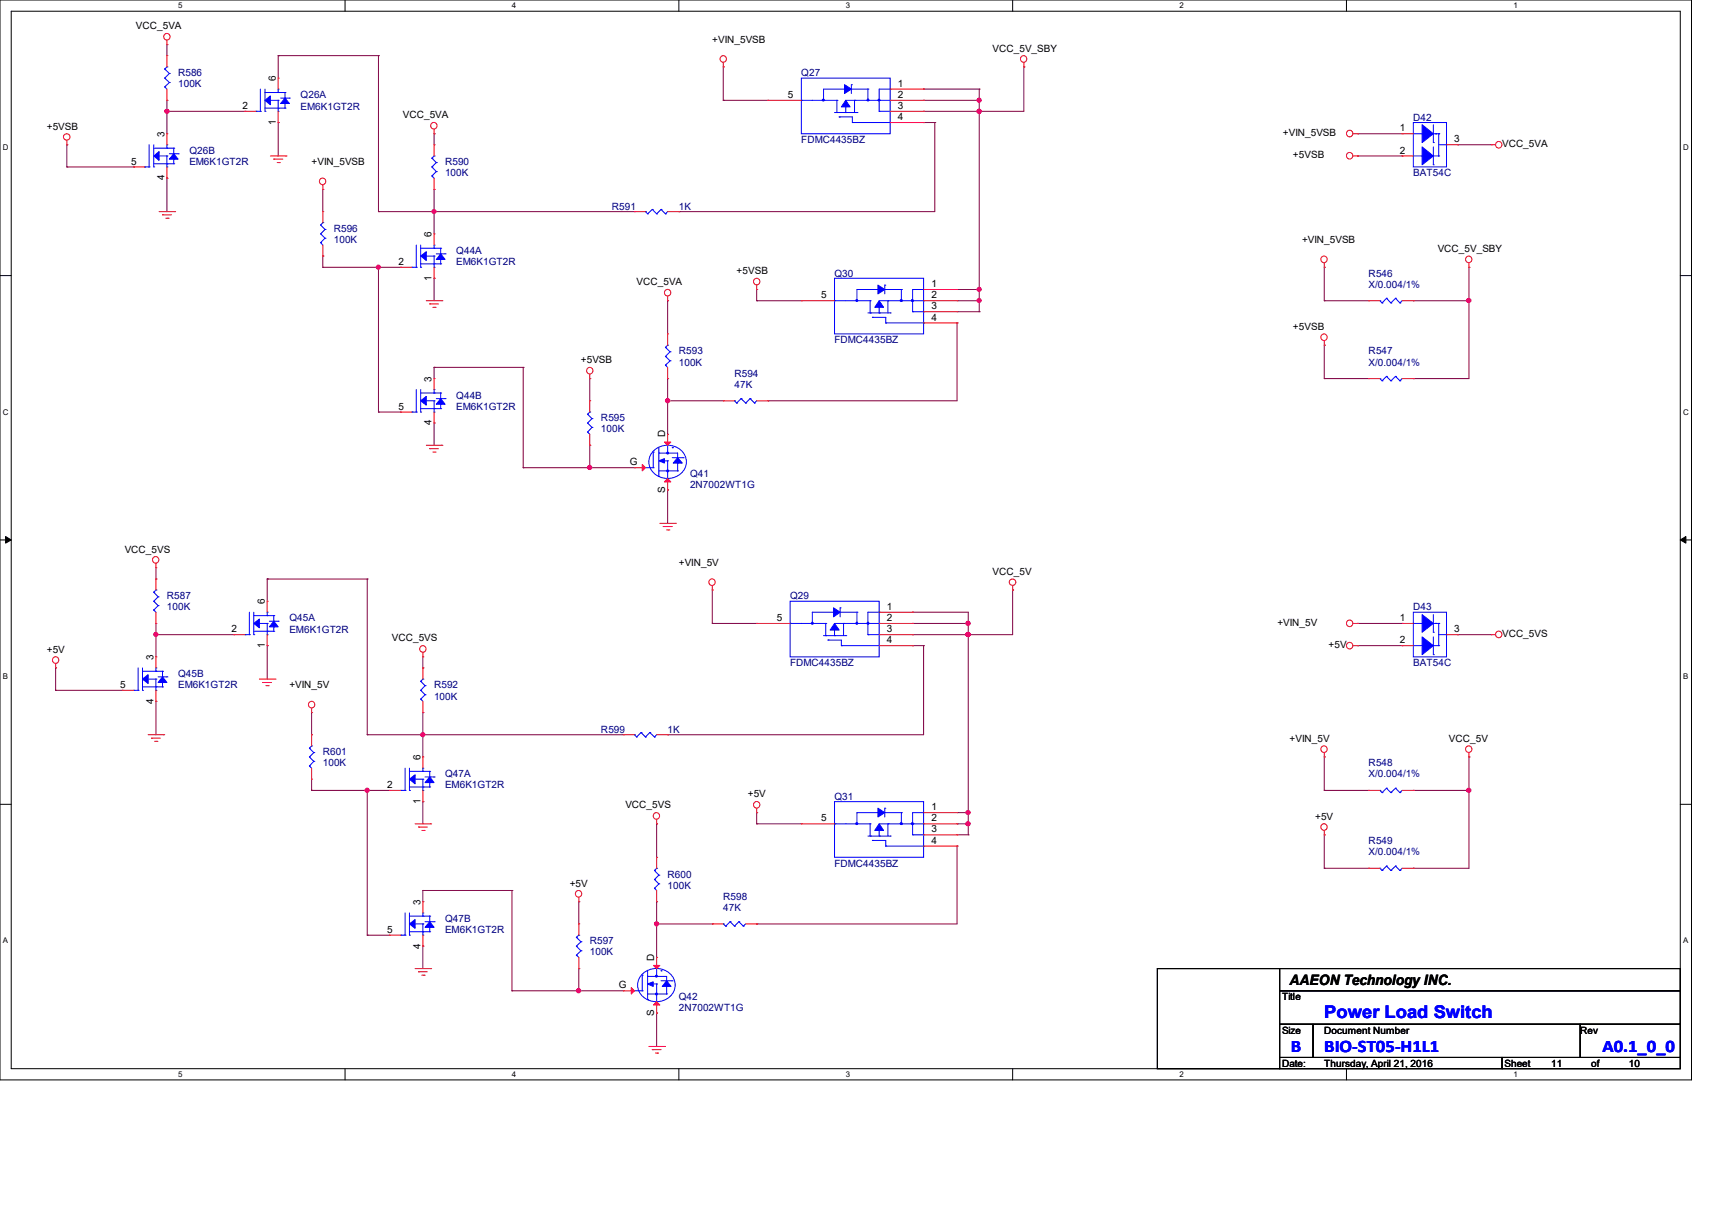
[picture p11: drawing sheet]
<svg xmlns="http://www.w3.org/2000/svg" width="297mm" height="210mm" viewBox="0 0 297 210" stroke-linecap="round" stroke-linejoin="round" font-family="sans-serif">
<path d="M0 0h293.5v187.3h-293.5zM1.9 1.9h289.6v183.4h-289.6z" fill="none" stroke="#000" stroke-width=".17"/>
<g fill="#fff">
<path d="M30.9 .2h.8v1.5h-.8z"/>
<path d="M30.9 185.5h.8v1.6h-.8z"/>
</g>
<path d="M59.9 0v1.9M59.9 185.3v2" fill="none" stroke="#000" stroke-width=".17"/>
<g fill="#fff">
<path d="M88.8 .2h.8v1.5h-.8z"/>
<path d="M88.8 185.5h.8v1.6h-.8z"/>
</g>
<path d="M117.8 0v1.9M117.8 185.3v2" fill="none" stroke="#000" stroke-width=".17"/>
<g fill="#fff">
<path d="M146.7 .2h.8v1.5h-.8z"/>
<path d="M146.7 185.5h.8v1.6h-.8z"/>
</g>
<path d="M175.7 0v1.9M175.7 185.3v2" fill="none" stroke="#000" stroke-width=".17"/>
<g fill="#fff">
<path d="M204.6 .2h.8v1.5h-.8z"/>
<path d="M204.6 185.5h.8v1.6h-.8z"/>
</g>
<path d="M233.6 0v1.9M233.6 185.3v2" fill="none" stroke="#000" stroke-width=".17"/>
<g fill="#fff">
<path d="M262.6 .2h.7v1.5h-.7z"/>
<path d="M262.6 185.5h.7v1.6h-.7z"/>
<path d="M.5 24.8h1v1.6h-1z"/>
<path d="M292 24.8h1v1.6h-1z"/>
<path d="M.5 70.7h1v1.5h-1z"/>
<path d="M292 70.7h1v1.5h-1z"/>
</g>
<path d="M0 47.8h1.9M291.5 47.8h2" fill="none" stroke="#000" stroke-width=".17"/>
<g fill="#fff">
<path d="M.5 116.5h.9v1.6h-.9z"/>
<path d="M292 116.5h.9v1.6h-.9z"/>
</g>
<path d="M0 93.6h1.9M291.5 93.6h2" fill="none" stroke="#000" stroke-width=".17"/>
<path d="M1 93l.9 .6-.9 .6zM291.5 93.6l1-.6v1.2z" fill="#000" stroke="#000" stroke-width=".17"/>
<g fill="#fff">
<path d="M.5 162.4h.9v1.5h-.9z"/>
<path d="M292 162.4h.9v1.5h-.9z"/>
</g>
<path d="M0 139.5h1.9M291.5 139.5h2M200.8 168h21.2v17.3h-21.2zM222 168h69.5v3.8h-69.5zM222 171.8h69.5v5.8h-69.5zM222 177.6h5.8v5.8h-5.8zM227.8 177.6h46.4v5.8h-46.4zM274.2 177.6h17.3v5.8h-17.3zM222 183.4h38.6v1.9h-38.6zM260.6 183.4h30.9v1.9h-30.9z" fill="none" stroke="#000" stroke-width=".17"/>
<g fill="none" stroke="#800040" stroke-width=".17">
<path d="M29 7.7h.1M29 19.3h.1M29 17.4h.1M29 7.7v2M29 17.4v5.8M29 19.3h13.5M48.3 9.7h.1M48.3 9.7v3.8M48.3 9.7h17.4M65.7 9.7h.1M65.7 9.7v27M125.5 17.4h.1"/>
<path d="M125.5 11.6h.1M125.5 17.4h7.7M125.5 11.6v5.8M160.2 15.5h.1M160.2 17.4h.1M160.2 19.3h.1M160.2 15.5h9.7M160.2 17.4h9.7M169.9 19.3h.1M169.9 17.4h.1M169.9 15.5h.1M169.9 15.5v38.6"/>
<path d="M177.6 11.6h.1M177.6 11.6v7.7h-17.4M11.6 25.1h.1M11.6 29h.1M11.6 25.1v3.9M11.6 29h11.6M29 30.9h.1M29 30.9v5.8M48.3 21.3h.1M48.3 21.3v5.8M56 32.9h.1M56 32.9v3.8"/>
<path d="M65.7 36.7h.1M65.7 36.7h44.4M75.3 36.7h.1M75.3 32.9h.1M75.3 23.2h.1M75.3 23.2v1.9M75.3 32.9v7.7M117.8 36.7h.1M160.2 21.3h.1M160.2 21.3h2M162.2 21.3h.1M162.2 21.3v15.4h-44.4"/>
<path d="M235.5 23.2h.1M235.5 27.1h.1M235.5 23.2h7.7M235.5 27.1h7.7M252.9 25.1h.1M252.9 25.1h5.8M56 46.4h.1M56 44.4h.1M56 46.4h13.5M56 44.4v2M65.7 46.4h.1M65.7 46.4v25.1"/>
<path d="M75.3 48.3h.1M75.3 48.3v3.9M115.8 52.2h.1M115.8 52.2v5.7M131.3 52.2h.1M131.3 50.2h.1M131.3 52.2h7.7M131.3 50.2v2M166 56h.1M166 56v13.5h-32.8M166 52.2h3.9M166 54.1h3.9"/>
<path d="M166 50.2h3.9M169.9 52.2h.1M169.9 54.1h.1M169.9 50.2h.1M229.7 46.4h.1M229.7 52.2h.1M229.7 59.9h.1M229.7 52.2h7.7M229.7 46.4v5.8M229.7 59.9v5.8M245.2 52.2h.1M245.2 52.2h9.6"/>
<path d="M254.8 52.2h.1M254.8 46.4h.1M254.8 46.4v19.3h-9.6M65.7 71.5h.1M65.7 71.5h3.8M75.3 73.4h.1M75.3 63.7h.1M75.3 63.7v2M75.3 73.4v3.8M75.3 63.7h15.5M90.8 63.7h.1M90.8 63.7v17.4"/>
<path d="M102.3 77.2h.1M102.3 65.7h.1M102.3 65.7v3.8M102.3 77.2v3.9M115.8 65.7h.1M115.8 69.5h.1M115.8 65.7v9.6M115.8 69.5h9.7M133.2 69.5h.1M229.7 65.7h.1M229.7 65.7h7.7M245.2 65.7h.1"/>
<path d="M27.1 98.5v1.9M90.8 81.1h.1M90.8 81.1h19.3M102.3 81.1h.1M115.8 85h.1M115.8 85v5.8M9.7 115.8h.1M9.7 119.7h.1M9.7 115.8v3.9M9.7 119.7h11.6M27.1 100.4h.1M27.1 110.1h.1"/>
<path d="M27.1 108.1v5.8M27.1 110.1h13.5M46.4 100.4h.1M46.4 112h.1M46.4 100.4v3.9M46.4 112v5.8M46.4 100.4h17.3M63.7 100.4h.1M63.7 100.4v27M73.4 115.8h.1M73.4 113.9v1.9M123.6 108.1h.1"/>
<path d="M123.6 102.3h.1M123.6 108.1h7.7M123.6 102.3v5.8M158.3 106.2h.1M158.3 108.1h.1M158.3 110.1h.1M158.3 112h.1M158.3 106.2h9.7v38.6M158.3 108.1h9.7M158.3 112h1.9M160.2 112h.1M160.2 112v15.4h-44.4"/>
<path d="M168 110.1h.1M168 108.1h.1M175.7 102.3h.1M175.7 102.3v7.8h-17.4M235.5 108.1h.1M235.5 112h.1M235.5 108.1h7.7M235.5 112h7.7M252.9 110.1h.1M252.9 110.1h5.8M27.1 121.6h.1M27.1 121.6v5.8"/>
<path d="M54.1 137.1h.1M54.1 123.6h.1M54.1 137.1h13.5M54.1 123.6v3.8M54.1 135.1v2M63.7 127.4h.1M63.7 137.1h.1M63.7 127.4h44.4M63.7 137.1v25.1M73.4 127.4h.1M73.4 139h.1M73.4 123.6h.1"/>
<path d="M73.4 123.6v7.7M73.4 139v3.9M115.8 127.4h.1M229.7 131.3h.1M229.7 137.1h.1M229.7 131.3v5.8M229.7 137.1h7.7M245.2 137.1h.1M245.2 137.1h9.6M254.8 137.1h.1M254.8 131.3h.1M254.8 131.3v19.3h-9.6"/>
<path d="M73.4 156.4h.1M73.4 154.4h.1M73.4 154.4v2M73.4 154.4h15.4M88.8 154.4h.1M88.8 154.4v17.4M100.4 156.4h.1M100.4 156.4v3.8M113.9 156.4h.1M113.9 142.9h.1M113.9 142.9v5.8M113.9 156.4v9.6"/>
<path d="M131.3 142.9h.1M131.3 140.9h.1M131.3 140.9v2M131.3 142.9h7.7M166 146.7h.1M166 142.9h.1M166 146.7v13.5h-34.7M166 142.9h2M166 144.8h2M166 140.9h2M168 142.9h.1M168 144.8h.1"/>
<path d="M168 140.9h.1M229.7 150.6h.1M229.7 144.8h.1M229.7 144.8v5.8M229.7 150.6h7.7M245.2 150.6h.1M63.7 162.2h.1M63.7 162.2h3.9M73.4 164.1h.1M73.4 164.1v3.9M88.8 171.8h.1M88.8 171.8h19.3"/>
<path d="M100.4 168h.1M100.4 171.8h.1M100.4 168v3.8M113.9 175.7h.1M113.9 160.2h.1M113.9 175.7v5.8M113.9 160.2h9.7M131.3 160.2h.1"/>
</g>
<g fill="#f0f" stroke="#f0f" stroke-width=".17">
<circle cx="29" cy="19.3" r=".37"/>
<circle cx="65.6" cy="46.3" r=".36"/>
<circle cx="115.8" cy="69.5" r=".37"/>
<circle cx="169.9" cy="52.1" r=".36"/>
<circle cx="75.3" cy="36.7" r=".36"/>
<circle cx="169.9" cy="19.3" r=".36"/>
<circle cx="169.9" cy="17.4" r=".36"/>
<circle cx="102.3" cy="81.1" r=".36"/>
<circle cx="254.8" cy="52.1" r=".37"/>
<circle cx="27" cy="110" r=".36"/>
<circle cx="63.7" cy="137.1" r=".36"/>
<circle cx="113.9" cy="160.2" r=".36"/>
<circle cx="167.9" cy="142.9" r=".37"/>
<circle cx="73.3" cy="127.4" r=".36"/>
<circle cx="167.9" cy="108.1" r=".37"/>
<circle cx="167.9" cy="110" r=".37"/>
<circle cx="100.4" cy="171.8" r=".37"/>
<circle cx="254.8" cy="137.1" r=".37"/>
<circle cx="169.9" cy="50.2" r=".36"/>
<circle cx="167.9" cy="140.9" r=".37"/>
</g>
<g fill="none" stroke="#f00" stroke-width=".17">
<path d="M29 7.7h.1M29 17.4h.1M29 9.7h.1M29 7v.7M29 9.7v1.9M29 15.5v1.9M42.5 19.3h.1M42.5 19.3h1.9M48.3 13.5h.1M48.3 13.5v2M48.3 19.3v2M125.5 11.6h.1"/>
<path d="M125.5 10.8v.8M133.2 17.4h.1M133.2 17.4h5.8M154.4 19.3h5.8M154.4 15.5h5.8M154.4 17.4h5.8M160.2 15.5h.1M160.2 17.4h.1M160.2 19.3h.1M177.6 11.6h.1M177.6 10.8v.8M11.6 25.1h.1"/>
<path d="M11.6 24.3v.8M23.2 29h.1M23.2 29h1.9M27.6 36.7h2.7M28.2 37.3h.1M28.2 37.3h1.6M28.8 37.8h.4M29 23.2h.1M29 30.9h.1M29 23.2v1.9M29 29v1.9M29.2 37.8h.1"/>
<path d="M30.3 36.7h.1M46.9 27.1h2.7M47.5 27.6h.1M47.5 27.6h1.6M48.1 28.2h.4M48.3 21.3h.1M48.5 28.2h.1M49.6 27.1h.1M56 32.9h.1M56 36.7h.1M56 32v.9M56 36.7v1.9"/>
<path d="M75.3 23.2h.1M75.3 32.9h.1M75.3 25.1h.1M75.3 22.4v.8M75.3 25.1v2M75.3 30.9v2M110.1 36.7h.1M110.1 36.7h1.9M115.8 36.7h2M117.8 36.7h.1M154.4 21.3h5.8M160.2 21.3h.1"/>
<path d="M234.7 27.1h.8M234.7 23.2h.8M235.5 23.2h.1M235.5 27.1h.1M243.2 23.2h.1M243.2 27.1h.1M243.2 27.1h2M243.2 23.2h2M251 25.1h1.9M252.9 25.1h.1M258.7 25.1h.1M258.7 25.1h.8"/>
<path d="M56 44.4h.1M56 42.5v1.9M69.5 46.4h.1M69.5 46.4h2M74 52.2h2.7M74.5 52.7h.1M74.5 52.7h1.6M75.1 53.3h.4M75.3 40.6h.1M75.3 48.3h.1M75.3 40.6v1.9M75.3 46.4v1.9"/>
<path d="M75.5 53.3h.1M76.7 52.2h.1M115.8 52.2h.1M115.8 57.9h.1M115.8 51.4v.8M115.8 57.9v2M131.3 50.2h.1M131.3 49.4v.8M139 52.2h.1M139 52.2h5.8M160.2 52.2h5.8M160.2 50.2h5.8"/>
<path d="M160.2 54.1h5.8M160.2 56h5.8M166 50.2h.1M166 52.2h.1M166 54.1h.1M166 56h.1M229.7 46.4h.1M229.7 59.9h.1M229.7 45.6v.8M229.7 59.1v.8M237.4 52.2h.1M237.4 52.2h2"/>
<path d="M243.2 52.2h2M245.2 52.2h.1M254.8 46.4h.1M254.8 45.6v.8M69.5 71.5h.1M69.5 71.5h2M74 77.2h2.7M74.5 77.8h.1M74.5 77.8h1.6M75.1 78.4h.4M75.3 65.7h.1M75.3 73.4h.1"/>
<path d="M75.3 65.7v1.9M75.3 71.5v1.9M75.5 78.4h.1M76.7 77.2h.1M102.3 65.7h.1M102.3 77.2h.1M102.3 69.5h.1M102.3 64.9v.8M102.3 69.5v2M102.3 75.3v1.9M115.8 65.7h.1M115.8 75.3h.1"/>
<path d="M115.8 63.7v2M115.8 75.3v1.9M125.5 69.5h.1M125.5 69.5h1.9M131.3 69.5h1.9M133.2 69.5h.1M237.4 65.7h.1M237.4 65.7h2M243.2 65.7h2M245.2 65.7h.1M27.1 98.5h.1M27.1 97.7v.8"/>
<path d="M110.1 81.1h.1M110.1 81.1h1.9M114.5 90.8h2.7M115.1 91.3h.1M115.1 91.3h1.5M115.7 91.9h.3M115.8 85h.1M115.8 83v2M116 91.9h.1M117.2 90.8h.1M9.7 115.8h.1M9.7 115.1v.7"/>
<path d="M21.3 119.7h.1M21.3 119.7h1.9M27.1 113.9h.1M27.1 108.1h.1M27.1 100.4h.1M27.1 100.4v1.9M27.1 106.2v1.9M27.1 113.9v1.9M27.1 119.7v1.9M40.6 110.1h.1M40.6 110.1h1.9M45 117.8h2.7"/>
<path d="M45.6 118.4h.1M45.6 118.4h1.5M46.1 118.9h.4M46.4 104.3h.1M46.4 112h.1M46.4 104.3v1.9M46.4 110.1v1.9M46.5 118.9h.1M47.7 117.8h.1M73.4 113.9h.1M73.4 115.8h.1M73.4 113.2v.7"/>
<path d="M73.4 115.8v2M123.6 102.3h.1M123.6 101.6v.7M131.3 108.1h.1M131.3 108.1h5.8M152.5 110.1h5.8M152.5 108.1h5.8M152.5 112h5.8M152.5 106.2h5.8M158.3 106.2h.1M158.3 108.1h.1M158.3 110.1h.1"/>
<path d="M158.3 112h.1M175.7 102.3h.1M175.7 101.6v.7M234.7 108.1h.8M234.7 112h.8M235.5 108.1h.1M235.5 112h.1M243.2 108.1h.1M243.2 112h.1M243.2 108.1h2M243.2 112h2M251 110.1h1.9"/>
<path d="M252.9 110.1h.1M258.7 110.1h.1M258.7 110.1h.8M25.7 127.4h2.7M26.3 128h.1M26.3 128h1.5M26.8 128.6h.4M27.1 121.6h.1M27.2 128.6h.1M28.4 127.4h.1M54.1 123.6h.1M54.1 135.1h.1"/>
<path d="M54.1 127.4h.1M54.1 122.8v.8M54.1 127.4v2M54.1 133.2v1.9M67.6 137.1h.1M67.6 137.1h1.9M73.4 123.6h.1M73.4 131.3h.1M73.4 139h.1M73.4 121.6v2M73.4 131.3v1.9M73.4 137.1v1.9"/>
<path d="M108.1 127.4h.1M108.1 127.4h2M113.9 127.4h1.9M115.8 127.4h.1M229.7 131.3h.1M229.7 130.5v.8M237.4 137.1h.1M237.4 137.1h2M243.2 137.1h2M245.2 137.1h.1M254.8 131.3h.1M254.8 130.5v.8"/>
<path d="M72 142.9h2.7M72.6 143.4h.1M72.6 143.4h1.5M73.2 144h.4M73.4 156.4h.1M73.4 156.4v1.9M73.6 144h.1M74.7 142.9h.1M100.4 156.4h.1M100.4 155.6v.8M113.9 142.9h.1M113.9 156.4h.1"/>
<path d="M113.9 148.7h.1M113.9 142.1v.8M113.9 148.7v1.9M113.9 154.4v2M131.3 140.9h.1M131.3 140.2v.7M139 142.9h.1M139 142.9h5.8M160.2 142.9h5.8M160.2 140.9h5.8M160.2 144.8h5.8M160.2 146.7h5.8"/>
<path d="M166 140.9h.1M166 142.9h.1M166 144.8h.1M166 146.7h.1M229.7 144.8h.1M229.7 144v.8M237.4 150.6h.1M237.4 150.6h2M243.2 150.6h2M245.2 150.6h.1M67.6 162.2h.1M67.6 162.2h1.9"/>
<path d="M72 168h2.7M72.6 168.5h.1M72.6 168.5h1.5M73.2 169.1h.4M73.4 164.1h.1M73.4 162.2v1.9M73.6 169.1h.1M74.7 168h.1M100.4 168h.1M100.4 160.2h.1M100.4 160.2v2M100.4 166v2"/>
<path d="M108.1 171.8h.1M108.1 171.8h2M113.9 166h.1M113.9 175.7h.1M113.9 166v2M113.9 173.7v2M123.6 160.2h.1M123.6 160.2h1.9M129.4 160.2h1.9M131.3 160.2h.1M112.6 181.5h2.7M113.2 182h.1"/>
<path d="M113.2 182h1.5M113.7 182.6h.4M114.1 182.6h.1M115.3 181.5h.1"/>
<circle cx="28.9" cy="6.4" r=".56"/>
<circle cx="125.5" cy="10.2" r=".56"/>
<circle cx="177.6" cy="10.2" r=".56"/>
<circle cx="11.6" cy="23.7" r=".56"/>
<circle cx="56" cy="31.5" r=".56"/>
<circle cx="75.3" cy="21.8" r=".56"/>
<circle cx="234.1" cy="23.2" r=".56"/>
<circle cx="234.1" cy="27" r=".56"/>
<circle cx="260" cy="25.1" r=".56"/>
<circle cx="115.8" cy="50.8" r=".56"/>
<circle cx="131.3" cy="48.8" r=".56"/>
<circle cx="229.7" cy="45" r=".56"/>
<circle cx="229.7" cy="58.5" r=".56"/>
<circle cx="254.8" cy="45" r=".56"/>
<circle cx="102.3" cy="64.3" r=".56"/>
<circle cx="27" cy="97.1" r=".56"/>
<circle cx="9.6" cy="114.5" r=".56"/>
<circle cx="73.4" cy="112.5" r=".56"/>
<circle cx="123.5" cy="101" r=".56"/>
<circle cx="175.7" cy="101" r=".56"/>
<circle cx="234.1" cy="108.1" r=".56"/>
<circle cx="234.1" cy="112" r=".56"/>
<circle cx="260" cy="110" r=".56"/>
<circle cx="54" cy="122.2" r=".56"/>
<circle cx="131.3" cy="139.6" r=".56"/>
<circle cx="229.7" cy="129.9" r=".56"/>
<circle cx="254.8" cy="129.9" r=".56"/>
<circle cx="100.4" cy="155" r=".56"/>
<circle cx="113.9" cy="141.5" r=".56"/>
<circle cx="229.7" cy="143.4" r=".56"/>
</g>
<g fill="none" stroke="#00f" stroke-width=".17">
<path d="M28.6 12h.1M28.6 15.1h.1M28.6 13.5h.1M28.6 12l.8 .7M28.6 15.1l.4 .4M28.6 13.5l.8 .8M29 11.6h.1M29 11.6l-.4 .4M29.4 14.3h.1M29.4 12.7h.1M29.4 14.3l-.8 .8M29.4 12.7l-.8 .8"/>
<path d="M44.4 19.3h.1M44.4 19.3h.8M45.2 19.3h.1M45.2 15.5v3.8M46 19.3h.1M46 15.5v3.8M46 16h3.4M46 18.8h3.4M46.9 17.4h1.4M48.3 16h.1M48.3 18.8h.1M48.3 17.4h.1"/>
<path d="M48.3 19.3h.1M48.3 15.5h.1M48.3 15.5v.5M48.3 17.4v1.9M48.7 17h1.5M49.4 18.8h.1M49.4 17.9h.1M49.4 16h.1M49.4 17h.1M49.4 16v1M49.4 17.9v.9M50.2 17h.1"/>
<path d="M139 13.5h15.4v9.7h-15.4zM139 17.4h.1M139 17.4h6.2M142.9 17.4h.1M144.8 19.5h3.9M145.2 19.5h.1M145.2 17.4h.1M145.2 17.4v2.1M146.5 15.5h.1M146.5 15.5h-3.6v1.9M146.7 19.5h.1M146.7 17.4h7.7"/>
<path d="M146.7 18.2v1.3M147.7 14.7h.1M147.7 15.5h2.9M147.7 14.7v1.5M148.3 17.4h.1M148.3 17.4v2.1M148.7 19.5h.1M150.6 15.5h.1M150.6 17.4h.1M150.6 15.5v1.9M152.5 17.4h.1M152.5 19.3h.1"/>
<path d="M152.5 19.3h1.9M154.4 15.5h.1M154.4 17.4h.1M154.4 19.3h.1M154.4 15.5h-1.9v3.8M25.1 29h.1M25.1 29h.8M25.9 29h.1M25.9 25.1v3.9M26.7 29h.1M26.7 25.1v3.9M26.7 25.7h3.4"/>
<path d="M26.7 28.4h3.4M27.6 27.1h1.4M29 25.7h.1M29 28.4h.1M29 27.1h.1M29 29h.1M29 25.1h.1M29 25.1v.6M29 27.1v1.9M29.4 26.7h1.5M30.1 28.4h.1M30.1 27.6h.1"/>
<path d="M30.1 25.7h.1M30.1 26.7h.1M30.1 25.7v1M30.1 27.6v.8M30.9 26.7h.1M55.6 39h.1M55.6 39l.8 .8M56 38.6h.1M56 38.6l-.4 .4M56.4 39.8h.1M56.4 39.8l-.8 .8M74.9 27.4h.1"/>
<path d="M74.9 30.5h.1M74.9 29h.1M74.9 27.4l.8 .8M74.9 30.5l.4 .4M74.9 29l.8 .8M75.3 27.1h.1M75.3 27.1l-.4 .3M75.7 29.8h.1M75.7 28.2h.1M75.7 29.8l-.8 .7M75.7 28.2l-.8 .8M112 36.7h.1"/>
<path d="M112 36.7l.4 .4M112.4 37.1h.1M113.2 36.3h.1M113.2 36.3l-.8 .8M113.2 36.3l.7 .8M113.9 37.1h.1M114.7 36.3h.1M114.7 36.3l.7 .8M114.7 36.3l-.8 .8M115.4 37.1h.1M115.8 36.7l-.4 .4M145.6 20.3h.1"/>
<path d="M145.6 20.3h2.3v1M147.9 21.3h.1M147.9 21.3h6.5M154.4 21.3h.1M245.2 21.3h5.8v7.7h-5.8zM245.2 23.2h1.9M245.2 27.1h1.9M247.1 23.2h.1M247.1 27.1h.1M248.5 23.2h1.1M248.7 24.7h.1M248.7 28.6h.1"/>
<path d="M248.7 27.1h.9M248.7 21.6v3.1M248.7 25.5v3.1M249 23.2h.1M249.6 27.1h.1M249.6 23.2h.1M249.6 23.2v3.9M249.6 25.1h1.4M251 25.1h.1M55.6 42.1h.1M55.6 40.6h.1M55.6 42.1l.4 .4"/>
<path d="M55.6 40.6l.8 .7M56.4 41.3h.1M56.4 41.3l-.8 .8M71.5 46.4h.1M71.5 46.4h.7M72.2 46.4h.1M72.2 42.5v3.9M73 46.4h.1M73 42.5v3.9M73 43.1h3.5M73 45.8h3.5M74 44.4h1.3"/>
<path d="M75.3 43.1h.1M75.3 45.8h.1M75.3 44.4h.1M75.3 46.4h.1M75.3 42.5h.1M75.3 42.5v.6M75.3 44.4v2M75.7 44h1.5M76.5 45.8h.1M76.5 45h.1M76.5 43.1h.1M76.5 44h.1"/>
<path d="M76.5 43.1v.9M76.5 45v.8M77.2 44h.1M115.8 59.9h.1M115.8 59.9l-.4 .3M144.8 48.3h15.4v9.6h-15.4zM144.8 52.2h.1M144.8 52.2h6.2M148.7 52.2h.1M150.6 54.3h3.8M151 54.3h.1M151 52.2h.1"/>
<path d="M151 52.2v2.1M151.3 55h.1M151.3 55h2.4v1M152.3 50.2h.1M152.3 50.2h-3.6v2M152.5 54.3h.1M152.5 52.9v1.4M152.5 52.2h7.7M153.5 49.4h.1M153.5 49.4v1.6M153.5 50.2h2.9M153.7 56h.1"/>
<path d="M153.7 56h6.5M154.1 52.2h.1M154.1 52.2v2.1M154.4 54.3h.1M156.4 50.2h.1M156.4 52.2h.1M156.4 50.2v2M158.3 52.2h.1M158.3 54.1h.1M158.3 54.1h1.9M160.2 56h.1M160.2 50.2h.1"/>
<path d="M160.2 52.2h.1M160.2 54.1h.1M160.2 50.2h-1.9v3.9M239.4 52.2h.1M239.4 52.2l.4 .3M239.8 52.5h.1M240.5 51.7h.1M240.5 51.7l-.7 .8M240.5 51.7l.8 .8M241.3 52.5h.1M242.1 51.7h.1M242.1 51.7l.8 .8"/>
<path d="M242.1 51.7l-.8 .8M242.9 52.5h.1M243.2 52.2l-.3 .3M71.5 71.5h.1M71.5 71.5h.7M72.2 71.5h.1M72.2 67.6v3.9M73 71.5h.1M73 67.6v3.9M73 68.2h3.5M73 70.9h3.5M74 69.5h1.3"/>
<path d="M75.3 68.2h.1M75.3 70.9h.1M75.3 69.5h.1M75.3 71.5h.1M75.3 67.6h.1M75.3 67.6v.6M75.3 69.5v2M75.7 69.1h1.5M76.5 70.9h.1M76.5 70.1h.1M76.5 68.2h.1M76.5 69.1h.1"/>
<path d="M76.5 68.2v.9M76.5 70.1v.8M77.2 69.1h.1M101.9 71.8h.1M101.9 74.9h.1M101.9 73.4h.1M101.9 71.8l.8 .8M101.9 74.9l.4 .4M101.9 73.4l.8 .7M102.3 71.5h.1M102.3 71.5l-.4 .3M102.7 74.1h.1"/>
<path d="M102.7 72.6h.1M102.7 74.1l-.8 .8M102.7 72.6l-.8 .8M113.3 78.3a3.4 3.4 0 0 1 5.7 1.1 3.2 3.2 0 0 1-1.3 3.1 3.2 3.2 0 0 1-3.3 .2 2.71 2.71 0 0 1-1.1-4.4zM113.3 78.4h.1M113.3 78.4v2.7M114.3 78.6h.1M114.3 77.6v5M114.3 78.6h3.3v.9M115.3 79.9h.5M115.4 60.2h.1M115.4 63.3h.1"/>
<path d="M115.4 61.8h.1M115.4 60.2l.8 .8M115.4 63.3l.4 .4M115.4 61.8l.8 .8M115.8 78.6h.1M115.8 79.9h.1M115.8 77.2v1.4M115.8 79.9v3.1M116.2 62.6h.1M116.2 61h.1M116.2 62.6l-.8 .7M116.2 61l-.8 .8"/>
<path d="M116.6 77.6h.1M116.6 79.4h1.9M117.6 79.5h.1M118.5 79.4h.1M127.4 69.5h.1M127.4 69.5l.4 .4M127.8 69.9h.1M128.6 69.1h.1M128.6 69.1l-.8 .8M128.6 69.1l.8 .8M129.4 69.9h.1M130.1 69.1h.1"/>
<path d="M130.1 69.1l.8 .8M130.1 69.1l-.7 .8M130.9 69.9h.1M131.3 69.5l-.4 .4M239.4 65.7h.1M239.4 65.7l.4 .3M239.8 66h.1M240.5 65.3h.1M240.5 65.3l-.7 .7M240.5 65.3l.8 .7M241.3 66h.1M242.1 65.3h.1"/>
<path d="M242.1 65.3l.8 .7M242.1 65.3l-.8 .7M242.9 66h.1M243.2 65.7l-.3 .3M112 81.1h1.3M113.3 81.1h.1M114.3 82.6h.1M114.3 81.7h3.3M115.8 83h.1M117.6 81.7h.1M117.6 80.3h.1M117.6 80.3v1.4"/>
<path d="M23.2 119.7h.1M23.2 119.7h.8M24 119.7h.1M24 115.8v3.9M24.7 119.7h.1M24.7 115.8v3.9M24.7 116.4h3.5M24.7 119.1h3.5M25.7 117.8h1.4M26.7 102.7h.1M26.7 105.8h.1M26.7 104.3h.1"/>
<path d="M26.7 102.7l.7 .8M26.7 105.8l.4 .4M26.7 104.3l.7 .7M27.1 116.4h.1M27.1 119.1h.1M27.1 117.8h.1M27.1 119.7h.1M27.1 115.8h.1M27.1 102.3h.1M27.1 115.8v.6M27.1 117.8v1.9M27.1 102.3l-.4 .4"/>
<path d="M27.4 105h.1M27.4 103.5h.1M27.4 117.4h1.6M27.4 105l-.7 .8M27.4 103.5l-.7 .8M28.2 119.1h.1M28.2 118.4h.1M28.2 116.4h.1M28.2 117.4h.1M28.2 116.4v1M28.2 118.4v.7M29 117.4h.1"/>
<path d="M42.5 110.1h.1M42.5 110.1h.8M43.3 110.1h.1M43.3 106.2v3.9M44 110.1h.1M44 106.2v3.9M44 106.8h3.5M44 109.5h3.5M45 108.1h1.4M46.4 106.8h.1M46.4 109.5h.1M46.4 108.1h.1"/>
<path d="M46.4 110.1h.1M46.4 106.2h.1M46.4 106.2v.6M46.4 108.1v2M46.7 107.7h1.6M47.5 109.5h.1M47.5 108.7h.1M47.5 106.8h.1M47.5 107.7h.1M47.5 106.8v.9M47.5 108.7v.8M48.3 107.7h.1"/>
<path d="M73 118.2h.1M73 119.7h.1M73 118.2l.7 .7M73 119.7l.7 .8M73.4 117.8h.1M73.4 117.8l-.4 .4M73.7 118.9h.1M73.7 118.9l-.7 .8M137.1 104.3h15.4v9.6h-15.4zM137.1 108.1h.1M137.1 108.1h6.2M140.9 108.1h.1"/>
<path d="M142.9 110.2h3.8M143.3 110.2h.1M143.3 108.1h.1M143.3 108.1v2.1M143.6 111h.1M143.6 111h2.4v1M144.6 106.2h.1M144.6 106.2h-3.7v1.9M144.8 110.2h.1M144.8 108.1h7.7M144.8 108.9v1.3M145.8 105.4h.1"/>
<path d="M145.8 106.2h2.9M145.8 105.4v1.6M146 112h.1M146 112h6.5M146.3 108.1h.1M146.3 108.1v2.1M146.7 110.2h.1M148.7 106.2h.1M148.7 108.1h.1M148.7 106.2v1.9M150.6 108.1h.1M150.6 110.1h.1"/>
<path d="M150.6 110.1h1.9M152.5 112h.1M152.5 106.2h.1M152.5 108.1h.1M152.5 110.1h.1M152.5 106.2h-1.9v3.9M245.2 106.2h5.8v7.7h-5.8zM245.2 108.1h1.9M245.2 112h1.9M247.1 108.1h.1M247.1 112h.1M248.5 108.1h1.1"/>
<path d="M248.7 109.6h.1M248.7 113.5h.1M248.7 106.6v3M248.7 110.4v3.1M248.7 112h.9M249 108.1h.1M249.6 112h.1M249.6 108.1h.1M249.6 110.1h1.4M249.6 108.1v3.9M251 110.1h.1M53.7 129.8h.1"/>
<path d="M53.7 132.8h.1M53.7 131.3h.1M53.7 129.8l.7 .7M53.7 132.8l.4 .4M53.7 131.3l.7 .7M54.1 129.4h.1M54.1 129.4l-.4 .4M54.4 132h.1M54.4 130.5h.1M54.4 132l-.7 .8M54.4 130.5l-.7 .8M69.5 137.1h.1"/>
<path d="M69.5 137.1h.8M70.3 137.1h.1M70.3 133.2v3.9M71 137.1h.1M71 133.2v3.9M71 133.8h3.5M71 136.5h3.5M72 135.1h1.4M73 121.2h.1M73 121.2l.4 .4M73.4 133.8h.1M73.4 136.5h.1"/>
<path d="M73.4 135.1h.1M73.4 137.1h.1M73.4 133.2h.1M73.4 133.2v.6M73.4 135.1v2M73.7 120.5h.1M73.7 120.5l-.7 .7M73.7 134.7h1.6M74.5 136.5h.1M74.5 135.7h.1M74.5 133.8h.1M74.5 134.7h.1"/>
<path d="M74.5 133.8v.9M74.5 135.7v.8M75.3 134.7h.1M110.1 127.4h.1M110.1 127.4l.3 .4M110.4 127.8h.1M111.2 127h.1M111.2 127l-.8 .8M111.2 127l.8 .8M112 127.8h.1M112.7 127h.1M112.7 127l.8 .8"/>
<path d="M112.7 127l-.7 .8M113.5 127.8h.1M113.9 127.4l-.4 .4M144.8 139h15.4v9.7h-15.4zM239.4 137.1h.1M239.4 137.1l.4 .4M239.8 137.5h.1M240.5 136.7h.1M240.5 136.7l-.7 .8M240.5 136.7l.8 .8M241.3 137.5h.1M242.1 136.7h.1"/>
<path d="M242.1 136.7l.8 .8M242.1 136.7l-.8 .8M242.9 137.5h.1M243.2 137.1l-.3 .4M70.3 158.3v3.9M71 158.3v3.9M71 158.9h3.5M73.4 158.9h.1M73.4 158.3h.1M73.4 158.3v.6M73.7 159.9h1.6M74.5 158.9h.1"/>
<path d="M74.5 159.9h.1M74.5 158.9v1M75.3 159.9h.1M113.5 151h.1M113.5 154.1h.1M113.5 152.5h.1M113.5 151l.8 .8M113.5 154.1l.4 .3M113.5 152.5l.8 .8M113.9 150.6h.1M113.9 150.6l-.4 .4M114.3 153.3h.1"/>
<path d="M114.3 151.8h.1M114.3 153.3l-.8 .8M114.3 151.8l-.8 .7M126.7 159.9h.1M126.7 159.9l-.8 .7M126.7 159.9l.7 .7M128.2 159.9h.1M128.2 159.9l.7 .7M128.2 159.9l-.8 .7M144.8 142.9h.1M144.8 142.9h6.2M148.7 142.9h.1"/>
<path d="M150.6 145h3.8M151 145h.1M151 142.9h.1M151 142.9v2.1M151.3 145.8h.1M151.3 145.8h2.4v.9M152.3 140.9h.1M152.3 140.9h-3.6v2M152.5 145h.1M152.5 143.6v1.4M152.5 142.9h7.7M153.5 140.2h.1"/>
<path d="M153.5 140.9h2.9M153.5 140.2v1.5M153.7 146.7h.1M153.7 146.7h6.5M154.1 142.9h.1M154.1 142.9v2.1M154.4 145h.1M156.4 140.9h.1M156.4 142.9h.1M156.4 140.9v2M158.3 142.9h.1M158.3 144.8h.1"/>
<path d="M158.3 144.8h1.9M160.2 146.7h.1M160.2 140.9h.1M160.2 142.9h.1M160.2 144.8h.1M160.2 140.9h-1.9v3.9M239.4 150.6h.1M239.4 150.6l.4 .4M239.8 151h.1M240.5 150.2h.1M240.5 150.2l-.7 .8M240.5 150.2l.8 .8"/>
<path d="M241.3 151h.1M242.1 150.2h.1M242.1 150.2l.8 .8M242.1 150.2l-.8 .8M242.9 151h.1M243.2 150.6l-.3 .4M69.5 162.2h.1M69.5 162.2h.8M70.3 162.2h.1M71 162.2h.1M71 161.6h3.5M72 160.2h1.4"/>
<path d="M73.4 161.6h.1M73.4 160.2h.1M73.4 162.2h.1M73.4 160.2v2M74.5 161.6h.1M74.5 160.8h.1M74.5 160.8v.8M100 162.6h.1M100 165.7h.1M100 164.1h.1M100 162.6l.8 .7M100 165.7l.4 .3"/>
<path d="M100 164.1l.8 .8M100.4 162.2h.1M100.4 162.2l-.4 .4M100.8 164.9h.1M100.8 163.3h.1M100.8 164.9l-.8 .8M100.8 163.3l-.8 .8M110.1 171.8h1.3M111.3 169a3.4 3.4 0 0 1 5.8 1.2 3.2 3.2 0 0 1-1.4 3 3.2 3.2 0 0 1-3.3 .2 2.71 2.71 0 0 1-1.1-4.4zM111.4 171.8h.1M111.4 169.1h.1M111.4 169.1v2.7"/>
<path d="M112.4 173.4h.1M112.4 169.3h.1M112.4 168.4v5M112.4 169.3h3.3v1M112.4 172.4h3.3M113.3 170.6h.6M113.9 169.3h.1M113.9 170.6h.1M113.9 173.7h.1M113.9 168v1.3M113.9 170.6v3.1M114.7 168.4h.1"/>
<path d="M114.7 170.1h1.9M115.7 172.4h.1M115.7 170.3h.1M115.7 171.1h.1M115.7 171.1v1.3M116.6 170.1h.1M125.5 160.2h.1M125.5 160.2l.4 .4M125.9 160.6h.1M127.4 160.6h.1M128.9 160.6h.1M129.4 160.2l-.5 .4"/>
</g>
<g fill="#00f" stroke="#00f" stroke-width=".17">
<path d="M115.7 170.1l.7 1h-1.5z"/>
<path d="M146.7 17.4l.8 1.1h-1.5z"/>
<path d="M144.8 108.1l.8 1.2h-1.6z"/>
<path d="M152.5 142.9l.8 1.1h-1.5z"/>
<path d="M152.5 52.2l.8 1.1h-1.5z"/>
<path d="M117.6 79.4l.8 .9h-1.6z"/>
<path d="M44 108.1l1-.7v1.5z" fill-rule="evenodd"/>
<path d="M47.5 107.7l.8 1h-1.6z" fill-rule="evenodd"/>
<path d="M246.7 21.6l2 1.6-2 1.5z" fill-rule="evenodd"/>
<path d="M246.7 25.5l2 1.6-2 1.5z" fill-rule="evenodd"/>
<path d="M46 17.4l.9-.8v1.6z" fill-rule="evenodd"/>
<path d="M49.4 17l.8 .9h-1.5z" fill-rule="evenodd"/>
<path d="M26.7 27.1l.9-.8v1.5z" fill-rule="evenodd"/>
<path d="M30.1 26.7l.8 .9h-1.5z" fill-rule="evenodd"/>
<path d="M112.4 170.6l.9-.3v.8z" fill-rule="evenodd"/>
<path d="M246.7 106.6l2 1.5-2 1.5z" fill-rule="evenodd"/>
<path d="M246.7 110.4l2 1.6-2 1.5z" fill-rule="evenodd"/>
<path d="M146.5 14.7l1.2 .8-1.2 .7z" fill-rule="evenodd"/>
<path d="M144.6 105.4l1.2 .8-1.2 .8z" fill-rule="evenodd"/>
<path d="M24.7 117.8l1-.8v1.5z" fill-rule="evenodd"/>
<path d="M28.2 117.4l.8 1h-1.6z" fill-rule="evenodd"/>
<path d="M152.3 140.2l1.2 .7-1.2 .8z" fill-rule="evenodd"/>
<path d="M152.3 49.4l1.2 .8-1.2 .8z" fill-rule="evenodd"/>
<path d="M71 135.1l1-.7v1.5z" fill-rule="evenodd"/>
<path d="M74.5 134.7l.8 1h-1.6z" fill-rule="evenodd"/>
<path d="M73 69.5l1-.8v1.6z" fill-rule="evenodd"/>
<path d="M76.5 69.1l.7 1h-1.5z" fill-rule="evenodd"/>
<path d="M73 44.4l1-.8v1.6z" fill-rule="evenodd"/>
<path d="M76.5 44l.7 1h-1.5z" fill-rule="evenodd"/>
<path d="M71 160.2l1-.7v1.5z" fill-rule="evenodd"/>
<path d="M74.5 159.9l.8 .9h-1.6z" fill-rule="evenodd"/>
<path d="M114.3 79.9l1-.4v.8z" fill-rule="evenodd"/>
<circle cx="113.9" cy="169.3" r=".17"/>
<circle cx="113.9" cy="172.4" r=".17"/>
<circle cx="142.8" cy="17.4" r=".17"/>
<circle cx="150.6" cy="17.4" r=".17"/>
<circle cx="152.5" cy="17.4" r=".17"/>
<circle cx="140.9" cy="108.1" r=".17"/>
<circle cx="148.6" cy="108.1" r=".17"/>
<circle cx="150.6" cy="108.1" r=".17"/>
<circle cx="148.6" cy="142.8" r=".17"/>
<circle cx="156.4" cy="142.8" r=".18"/>
<circle cx="158.3" cy="142.8" r=".17"/>
<circle cx="148.6" cy="52.1" r=".17"/>
<circle cx="156.4" cy="52.1" r=".18"/>
<circle cx="158.3" cy="52.1" r=".17"/>
<circle cx="115.8" cy="78.6" r=".17"/>
<circle cx="115.8" cy="81.7" r=".17"/>
</g>
<g fill="#f00" stroke="#f00" stroke-width=".17">
<path d="M109.5 171.3l.6 .5-.6 .6z"/>
<path d="M113.4 167.4h1.1l-.6 .6z"/>
<path d="M113.4 174.3l.5-.6 .6 .6z"/>
<path d="M111.4 80.6l.6 .5-.6 .6z"/>
<path d="M115.3 76.7h1.1l-.6 .5z"/>
<path d="M115.3 83.6l.5-.6 .6 .6z"/>
</g>
<g font-size="3" fill="#00f">
<text x="229.7" y="176.6">Power Load Switch</text>
<text x="223.9" y="182.5">B</text>
<text x="229.7" y="182.5">BIO-ST05-H1L1</text>
<text x="278" y="182.5">A0.1_0_0</text>
</g>
<text font-size="2.5" x="223.7" y="170.8">AAEON Technology INC.</text>
<g font-size="1.7">
<text x="23.6" y="5.1">VCC_5VA</text>
<text x="123.6" y="7.4">+VIN_5VSB</text>
<text x="172.2" y="9">VCC_5V_SBY</text>
<text x="47.8" y="14.1" transform="rotate(-90 47.8 14.1)">6</text>
<text x="136.7" y="17">5</text>
<text x="155.8" y="15">1</text>
<text x="155.8" y="17">2</text>
<text x="8.1" y="22.5">+5VSB</text>
<text x="28.5" y="23.7" transform="rotate(-90 28.5 23.7)">3</text>
<text x="42.1" y="18.9">2</text>
<text x="47.8" y="21.6" transform="rotate(-90 47.8 21.6)">1</text>
<text x="69.9" y="20.5">VCC_5VA</text>
<text x="155.8" y="18.9">3</text>
<text x="155.8" y="20.8">4</text>
<text x="222.6" y="23.6">+VIN_5VSB</text>
<text x="242.9" y="22.8">1</text>
<text x="22.8" y="28.5">5</text>
<text x="54.1" y="28.7">+VIN_5VSB</text>
<text x="224.3" y="27.5">+5VSB</text>
<text x="242.9" y="26.6">2</text>
<text x="252.3" y="24.7">3</text>
<text x="260.6" y="25.6">VCC_5VA</text>
<text x="28.5" y="31.3" transform="rotate(-90 28.5 31.3)">4</text>
<text x="74.9" y="41.1" transform="rotate(-90 74.9 41.1)">6</text>
<text x="69.1" y="45.9">2</text>
<text x="127.8" y="47.6">+5VSB</text>
<text x="225.9" y="42.2">+VIN_5VSB</text>
<text x="249.4" y="43.7">VCC_5V_SBY</text>
<text x="74.9" y="48.7" transform="rotate(-90 74.9 48.7)">1</text>
<text x="110.4" y="49.5">VCC_5VA</text>
<text x="142.4" y="51.7">5</text>
<text x="161.6" y="49.8">1</text>
<text x="161.6" y="51.7">2</text>
<text x="161.6" y="53.6">3</text>
<text x="161.6" y="55.6">4</text>
<text x="224.3" y="57.2">+5VSB</text>
<text x="100.8" y="63">+5VSB</text>
<text x="69.1" y="71">5</text>
<text x="74.9" y="66.2" transform="rotate(-90 74.9 66.2)">3</text>
<text x="74.9" y="73.8" transform="rotate(-90 74.9 73.8)">4</text>
<text x="115.4" y="75.9" transform="rotate(-90 115.4 75.9)">D</text>
<text x="109.3" y="80.7">G</text>
<text x="115.4" y="85.5" transform="rotate(-90 115.4 85.5)">S</text>
<text x="21.6" y="95.8">VCC_5VS</text>
<text x="117.8" y="98.1">+VIN_5V</text>
<text x="172.2" y="99.7">VCC_5V</text>
<text x="45.9" y="104.8" transform="rotate(-90 45.9 104.8)">6</text>
<text x="134.7" y="107.7">5</text>
<text x="153.9" y="105.7">1</text>
<text x="153.9" y="107.7">2</text>
<text x="242.9" y="107.7">1</text>
<text x="8.1" y="113.2">+5V</text>
<text x="40.2" y="109.6">2</text>
<text x="45.9" y="112.4" transform="rotate(-90 45.9 112.4)">1</text>
<text x="68" y="111.2">VCC_5VS</text>
<text x="153.9" y="109.6">3</text>
<text x="153.9" y="111.5">4</text>
<text x="221.6" y="108.6">+VIN_5V</text>
<text x="230.5" y="112.4">+5V</text>
<text x="242.9" y="111.5">2</text>
<text x="252.3" y="109.6">3</text>
<text x="260.6" y="110.5">VCC_5VS</text>
<text x="20.9" y="119.3">5</text>
<text x="26.6" y="114.5" transform="rotate(-90 26.6 114.5)">3</text>
<text x="50.2" y="119.4">+VIN_5V</text>
<text x="26.6" y="122" transform="rotate(-90 26.6 122)">4</text>
<text x="72.9" y="131.9" transform="rotate(-90 72.9 131.9)">6</text>
<text x="223.7" y="128.6">+VIN_5V</text>
<text x="251.4" y="128.6">VCC_5V</text>
<text x="67.2" y="136.6">2</text>
<text x="72.9" y="139.4" transform="rotate(-90 72.9 139.4)">1</text>
<text x="108.5" y="140.2">VCC_5VS</text>
<text x="129.7" y="138.3">+5V</text>
<text x="142.4" y="142.4">5</text>
<text x="161.6" y="140.5">1</text>
<text x="161.6" y="142.4">2</text>
<text x="228.2" y="142.2">+5V</text>
<text x="161.6" y="144.4">3</text>
<text x="161.6" y="146.3">4</text>
<text x="98.8" y="153.8">+5V</text>
<text x="67.2" y="161.8">5</text>
<text x="72.9" y="157" transform="rotate(-90 72.9 157)">3</text>
<text x="72.9" y="164.5" transform="rotate(-90 72.9 164.5)">4</text>
<text x="113.5" y="166.6" transform="rotate(-90 113.5 166.6)">D</text>
<text x="107.4" y="171.4">G</text>
<text x="222.4" y="173.4">Title</text>
<text x="113.5" y="176.2" transform="rotate(-90 113.5 176.2)">S</text>
<text x="222.4" y="179.2">Size</text>
<text x="229.7" y="179.2">Document Number</text>
<text x="274.2" y="179.2">Rev</text>
<text x="222.4" y="185">Date:</text>
<text x="229.7" y="185">Thursday, April 21, 2016</text>
<text x="261" y="185">Sheet</text>
<text x="269.1" y="185">11</text>
<text x="276" y="185">of</text>
<text x="282.6" y="185">10</text>
</g>
<g font-size="1.7" fill="#000080">
<text x="30.9" y="13.2">R586</text>
<text x="30.9" y="15.2">100K</text>
<text x="52.2" y="17.1">Q26A</text>
<text x="139" y="13.2">Q27</text>
<text x="52.2" y="19">EM6K1GT2R</text>
<text x="245.2" y="20.9">D42</text>
<text x="32.8" y="26.7">Q26B</text>
<text x="32.8" y="28.7">EM6K1GT2R</text>
<text x="77.2" y="28.7">R590</text>
<text x="139" y="24.8">FDMC4435BZ</text>
<text x="77.2" y="30.6">100K</text>
<text x="245.2" y="30.6">BAT54C</text>
<text x="57.9" y="40.2">R596</text>
<text x="106.2" y="36.4">R591</text>
<text x="117.8" y="36.4">1K</text>
<text x="57.9" y="42.2">100K</text>
<text x="79.2" y="44.1">Q44A</text>
<text x="79.2" y="46">EM6K1GT2R</text>
<text x="144.8" y="48">Q30</text>
<text x="237.4" y="48">R546</text>
<text x="237.4" y="49.9">X/0.004/1%</text>
<text x="144.8" y="59.5">FDMC4435BZ</text>
<text x="117.8" y="61.5">R593</text>
<text x="117.8" y="63.4">100K</text>
<text x="127.4" y="65.3">R594</text>
<text x="237.4" y="61.5">R547</text>
<text x="237.4" y="63.4">X/0.004/1%</text>
<text x="79.2" y="69.2">Q44B</text>
<text x="79.2" y="71.1">EM6K1GT2R</text>
<text x="127.4" y="67.3">47K</text>
<text x="104.3" y="73.1">R595</text>
<text x="104.3" y="75">100K</text>
<text x="119.7" y="82.7">Q41</text>
<text x="119.7" y="84.6">2N7002WT1G</text>
<text x="29" y="103.9">R587</text>
<text x="29" y="105.9">100K</text>
<text x="50.2" y="107.8">Q45A</text>
<text x="137.1" y="103.9">Q29</text>
<text x="245.2" y="105.9">D43</text>
<text x="50.2" y="109.7">EM6K1GT2R</text>
<text x="30.9" y="117.4">Q45B</text>
<text x="30.9" y="119.4">EM6K1GT2R</text>
<text x="75.3" y="119.4">R592</text>
<text x="137.1" y="115.5">FDMC4435BZ</text>
<text x="245.2" y="115.5">BAT54C</text>
<text x="75.3" y="121.3">100K</text>
<text x="56" y="131">R601</text>
<text x="104.3" y="127.1">R599</text>
<text x="115.8" y="127.1">1K</text>
<text x="56" y="132.9">100K</text>
<text x="77.2" y="134.8">Q47A</text>
<text x="77.2" y="136.7">EM6K1GT2R</text>
<text x="237.4" y="132.9">R548</text>
<text x="237.4" y="134.8">X/0.004/1%</text>
<text x="144.8" y="138.7">Q31</text>
<text x="237.4" y="146.4">R549</text>
<text x="237.4" y="148.3">X/0.004/1%</text>
<text x="115.8" y="152.2">R600</text>
<text x="115.8" y="154.1">100K</text>
<text x="144.8" y="150.3">FDMC4435BZ</text>
<text x="77.2" y="159.9">Q47B</text>
<text x="77.2" y="161.8">EM6K1GT2R</text>
<text x="125.5" y="156">R598</text>
<text x="125.5" y="158">47K</text>
<text x="102.3" y="163.8">R597</text>
<text x="102.3" y="165.7">100K</text>
<text x="117.8" y="173.4">Q42</text>
<text x="117.8" y="175.3">2N7002WT1G</text>
</g>
<g font-size="1.4">
<text x="30.9" y="1.4">5</text>
<text x="88.8" y="1.4">4</text>
<text x="146.7" y="1.4">3</text>
<text x="204.6" y="1.4">2</text>
<text x="262.6" y="1.4">1</text>
<text x=".5" y="26.1">D</text>
<text x="292" y="26.1">D</text>
<text x=".5" y="71.9">C</text>
<text x="292" y="71.9">C</text>
<text x=".5" y="117.8">B</text>
<text x="292" y="117.8">B</text>
<text x=".5" y="163.6">A</text>
<text x="292" y="163.6">A</text>
<text x="30.9" y="186.8">5</text>
<text x="88.8" y="186.8">4</text>
<text x="146.7" y="186.8">3</text>
<text x="204.6" y="186.8">2</text>
<text x="262.6" y="186.8">1</text>
</g>
</svg>
